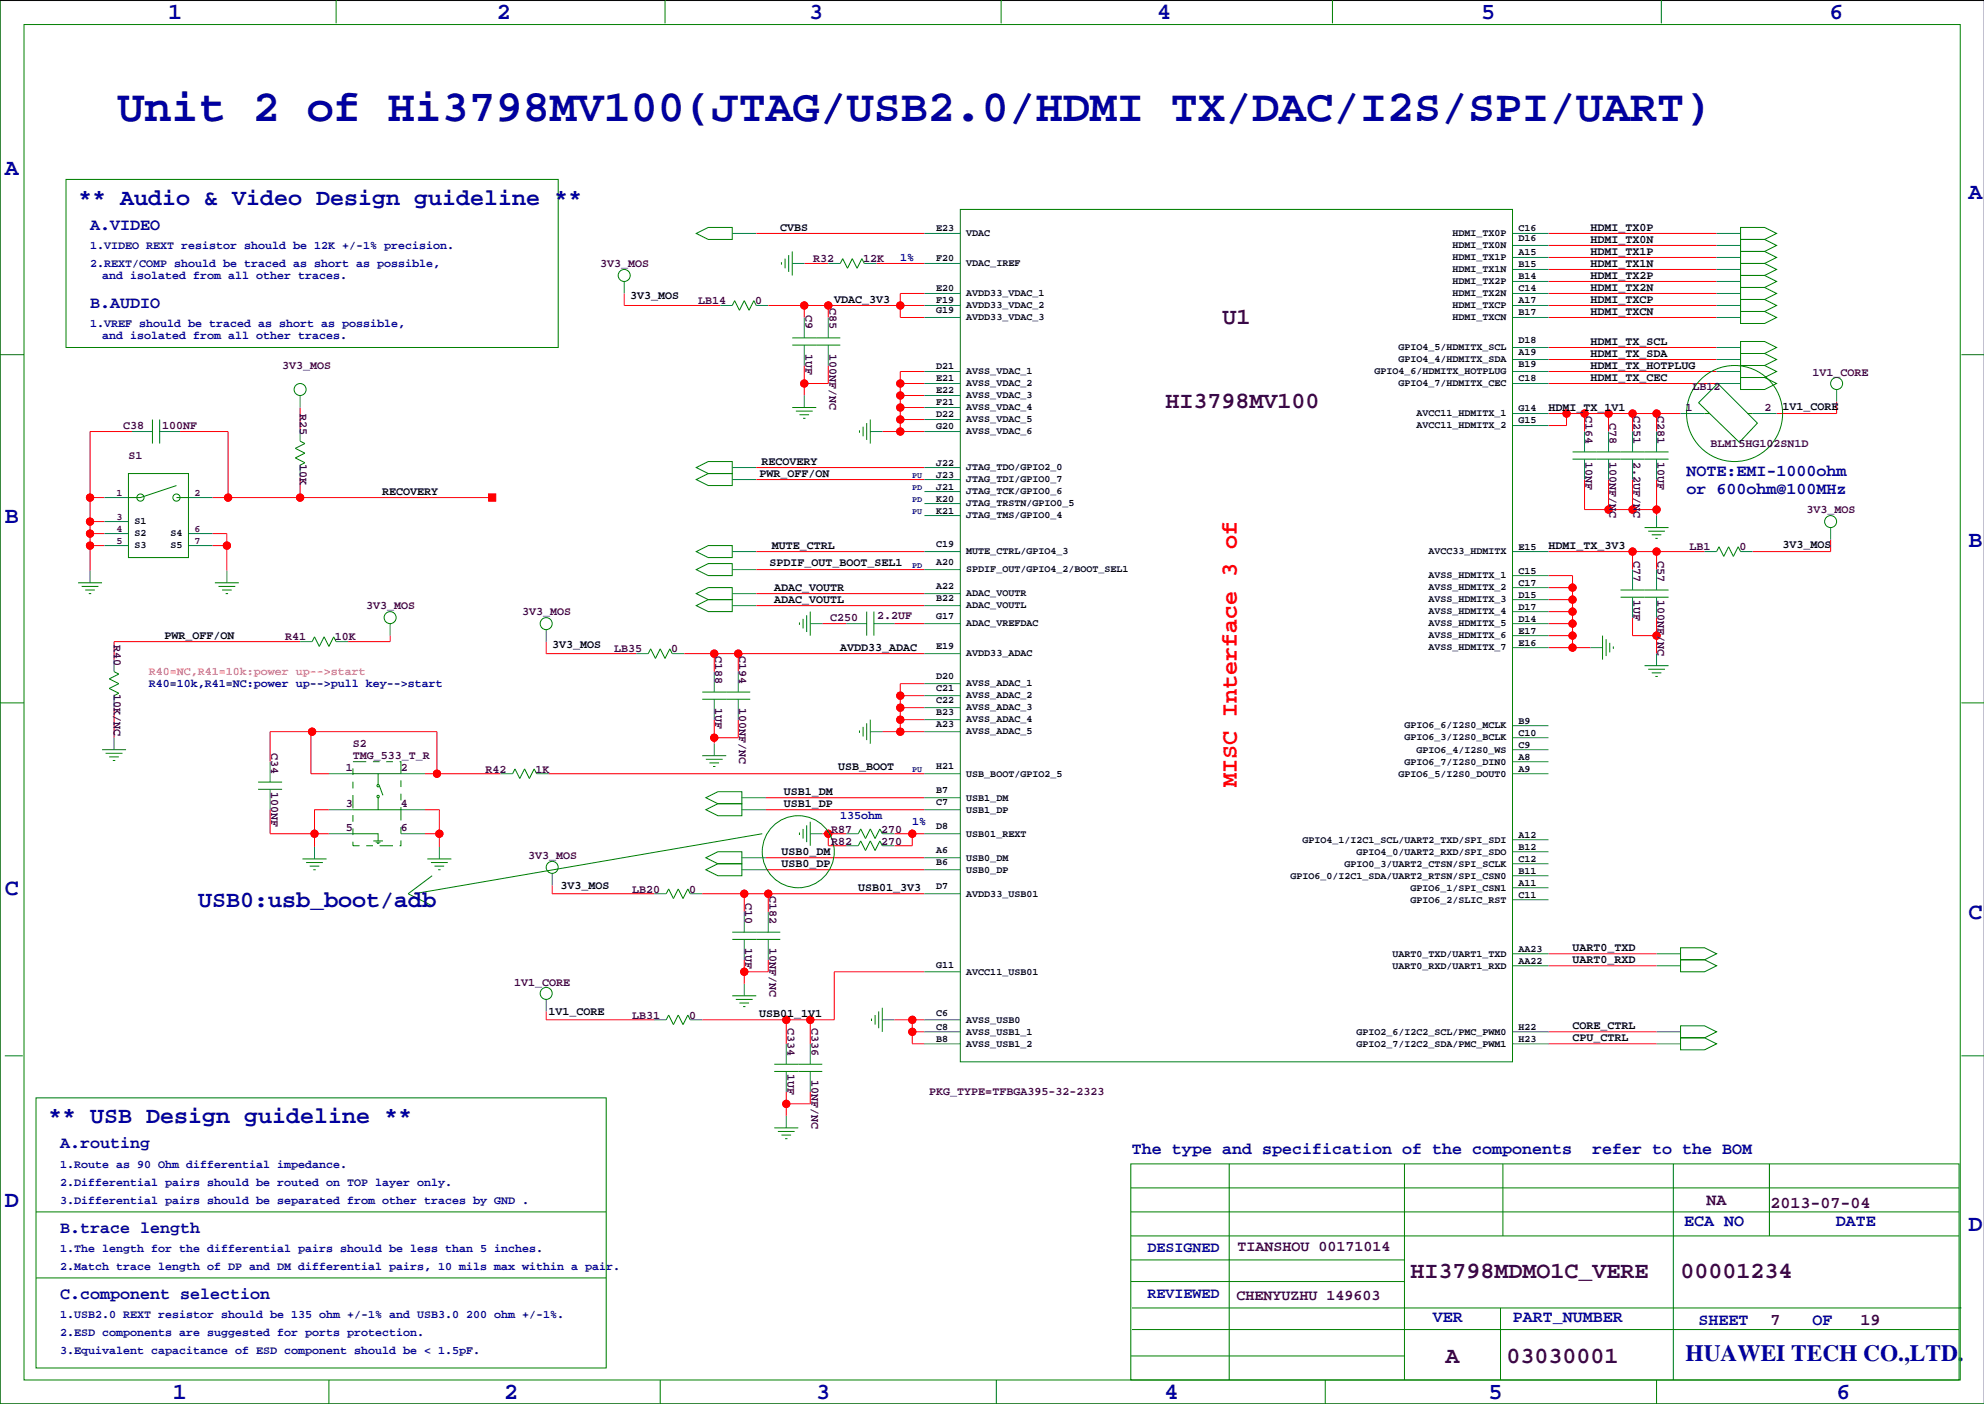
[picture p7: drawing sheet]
<svg xmlns="http://www.w3.org/2000/svg" width="420mm" height="297mm" viewBox="0 0 420 297" stroke-linecap="round" stroke-linejoin="round" font-family="sans-serif">
<path d="M419.9 .1h-419.9v296.9h419.9" fill="none" stroke="#000" stroke-width=".21"/>
<g fill="none" stroke="#f00" stroke-width=".21">
<path d="M160 49.4h35.6M170.2 55.7h5.1M185.4 55.7h10.2M327.7 49.4h35.5M327.7 59.5h35.5M327.7 57h35.5M327.7 54.5h35.5M327.7 51.9h35.5M132.1 62.1v2.5h20.3M162.6 64.6h33M170.2 64.6v2.6M170.2 77.3v6.4"/>
<path d="M175.3 64.6v2.6M175.3 77.3v3.8h-5.1M195.6 78.6h-5.1v12.7M195.6 62.1h-5.1v5.1h5.1M327.7 78.6h35.5M327.7 76.1h35.5M327.7 73.5h35.5M327.7 67.2h35.5M327.7 64.6h35.5M327.7 62.1h35.5M27.9 91.3h-8.9v29.5M38.1 91.3h10.2v14"/>
<path d="M63.5 86.2v4.6M160 98.9h35.6M186.7 91.3h8.9M190.5 81.1h5.1M190.5 83.7h5.1M190.5 86.2h5.1M190.5 88.8h5.1M327.7 81.1h35.5M327.7 87.5h27.9M331.5 87.5v2.5h-3.8M335.3 87.5v3.8M340.4 87.5v3.8"/>
<path d="M345.4 87.5v3.8M350.5 87.5v3.8M388.6 84.9v2.6h-12.7M19 105.3h3.1M19 115.4h3.1M19 110.3h3.1M19 112.9h3.1M45 105.3h59.1M45 115.4h3M45 112.9h3v7.9M63.5 101v4.3M160 116.7h35.6"/>
<path d="M160 101.5h35.6M327.7 116.7h33M335.3 101.5v6.3h15.2M340.4 101.5v6.3M345.4 101.5v6.3M345.4 116.7v3.8M350.5 101.5v7.6M350.5 116.7v3.8M387.3 114.2v2.5h-16.5M63.5 135.7h-39.4v3.9M82.5 134.5v1.2h-8.8M115.6 135.7v2.6h19"/>
<path d="M144.8 138.3h50.8M151.1 138.3v3.8M156.2 138.3v3.8M160 120.5h35.6M160 125.6h35.6M160 128.1h35.6M174 131.9h5.1M189.2 131.9h6.4M327.7 134.5h5M327.7 131.9h5M327.7 121.8h5v15.2M327.7 137h8.8"/>
<path d="M327.7 129.4h5M327.7 124.3h5M327.7 126.9h5M345.4 130.7v3.8h5.1M350.5 130.7v7.6M24.1 149.7v6.4M65.8 154.8v8.9h3.8M151.1 152.3v5M156.2 152.3v3.8h-5.1M186.7 154.8h8.9M190.5 147.2h5.1M190.5 149.7h5.1"/>
<path d="M190.5 152.3h5.1M195.6 144.6h-5.1v10.2M57.1 171.3v5.1h12.5M57.1 161.1v-6.3h35.4v8.9M69.6 171.3h-3.1v7.9M89.9 171.3h3.1v7.9M89.9 176.4h3.1M89.9 163.7h16M116.1 163.7h79.5M162.1 168.8h33.5M162.1 171.3h33.5M174 176.4h5.1"/>
<path d="M175.3 176.4v2.5h3.8M189.2 176.4h6.4M193 176.4v2.5h-3.8M116.8 187.3v1.8h21.6M148.6 189.1h47M157.5 189.1v3.8M162.1 181.5h33.5M162.1 184h33.5M162.6 189.1v3.8M115.6 214v1.8h22.8M157.5 203.1v5M162.6 203.1v2.5h-5.1"/>
<path d="M166.4 215.8v5M171.4 215.8v5M189.2 215.8h6.4M193 215.8v5h2.6M193 218.3h2.6M195.6 205.6h-19.1v10.2h-27.9M327.7 204.3h22.8M327.7 201.8h22.8M327.7 218.3h22.8M166.4 231v5.1M171.4 231v2.5h-5M327.7 220.8h22.8"/>
<circle cx="170.2" cy="64.6" r=".76"/>
<circle cx="175.3" cy="64.6" r=".76"/>
<circle cx="190.5" cy="64.6" r=".76"/>
<circle cx="170.2" cy="81.1" r=".76"/>
<circle cx="190.5" cy="83.7" r=".76"/>
<circle cx="190.5" cy="91.3" r=".76"/>
<circle cx="190.5" cy="86.2" r=".76"/>
<circle cx="190.5" cy="88.8" r=".76"/>
<circle cx="190.5" cy="81.1" r=".76"/>
<circle cx="331.5" cy="87.5" r=".76"/>
<circle cx="335.3" cy="87.5" r=".76"/>
<circle cx="340.4" cy="87.5" r=".76"/>
<circle cx="345.4" cy="87.5" r=".76"/>
<circle cx="350.5" cy="87.5" r=".76"/>
<circle cx="19.1" cy="115.4" r=".76"/>
<circle cx="19.1" cy="110.3" r=".76"/>
<circle cx="19.1" cy="105.3" r=".76"/>
<circle cx="19.1" cy="112.9" r=".76"/>
<circle cx="48" cy="115.4" r=".76"/>
<circle cx="48.3" cy="105.3" r=".76"/>
<circle cx="63.5" cy="105.3" r=".76"/>
<circle cx="340.4" cy="107.8" r=".76"/>
<circle cx="345.4" cy="107.8" r=".76"/>
<circle cx="345.4" cy="116.7" r=".76"/>
<circle cx="350.5" cy="107.8" r=".76"/>
<circle cx="350.5" cy="116.7" r=".76"/>
<circle cx="151.1" cy="138.3" r=".76"/>
<circle cx="156.2" cy="138.3" r=".76"/>
<circle cx="332.7" cy="124.3" r=".76"/>
<circle cx="332.7" cy="137" r=".76"/>
<circle cx="332.7" cy="126.9" r=".76"/>
<circle cx="332.7" cy="131.9" r=".76"/>
<circle cx="332.7" cy="134.5" r=".76"/>
<circle cx="332.7" cy="129.4" r=".76"/>
<circle cx="350.5" cy="134.5" r=".76"/>
<circle cx="66" cy="154.8" r=".76"/>
<circle cx="151.1" cy="156.1" r=".76"/>
<circle cx="190.5" cy="149.7" r=".76"/>
<circle cx="190.5" cy="152.3" r=".76"/>
<circle cx="190.5" cy="147.2" r=".76"/>
<circle cx="190.5" cy="154.8" r=".76"/>
<circle cx="66.5" cy="176.4" r=".76"/>
<circle cx="92.5" cy="163.7" r=".76"/>
<circle cx="93" cy="176.4" r=".76"/>
<circle cx="175.3" cy="176.4" r=".76"/>
<circle cx="193" cy="176.4" r=".76"/>
<circle cx="157.5" cy="189.1" r=".76"/>
<circle cx="162.6" cy="189.1" r=".76"/>
<circle cx="157.5" cy="205.6" r=".76"/>
<circle cx="166.4" cy="215.8" r=".76"/>
<circle cx="171.5" cy="215.8" r=".76"/>
<circle cx="193" cy="218.3" r=".76"/>
<circle cx="193" cy="215.8" r=".76"/>
<circle cx="166.4" cy="233.5" r=".76"/>
</g>
<g fill="#f00" stroke="#f00" stroke-width=".21">
<path d="M103.4 104.5h1.5v1.5h-1.5z" fill-rule="evenodd"/>
<circle cx="350.5" cy="134.5" r=".76"/>
<circle cx="170.2" cy="81.1" r=".76"/>
<circle cx="48.3" cy="105.3" r=".76"/>
<circle cx="63.5" cy="105.3" r=".76"/>
<circle cx="19.1" cy="105.3" r=".76"/>
<circle cx="19.1" cy="110.3" r=".76"/>
<circle cx="19.1" cy="112.9" r=".76"/>
<circle cx="19.1" cy="115.4" r=".76"/>
<circle cx="48" cy="115.4" r=".76"/>
<circle cx="93" cy="176.4" r=".76"/>
<circle cx="66.5" cy="176.4" r=".76"/>
<circle cx="190.5" cy="91.3" r=".76"/>
<circle cx="190.5" cy="88.8" r=".76"/>
<circle cx="190.5" cy="86.2" r=".76"/>
<circle cx="190.5" cy="83.7" r=".76"/>
<circle cx="190.5" cy="81.1" r=".76"/>
<circle cx="190.5" cy="154.8" r=".76"/>
<circle cx="190.5" cy="147.2" r=".76"/>
<circle cx="190.5" cy="149.7" r=".76"/>
<circle cx="190.5" cy="152.3" r=".76"/>
<circle cx="193" cy="176.4" r=".76"/>
<circle cx="157.5" cy="189.1" r=".76"/>
<circle cx="162.6" cy="189.1" r=".76"/>
<circle cx="166.4" cy="215.8" r=".76"/>
<circle cx="171.5" cy="215.8" r=".76"/>
<circle cx="193" cy="215.8" r=".76"/>
<circle cx="193" cy="218.3" r=".76"/>
<circle cx="332.7" cy="137" r=".76"/>
<circle cx="332.7" cy="124.3" r=".76"/>
<circle cx="332.7" cy="126.9" r=".76"/>
<circle cx="332.7" cy="129.4" r=".76"/>
<circle cx="332.7" cy="134.5" r=".76"/>
<circle cx="332.7" cy="131.9" r=".76"/>
<circle cx="350.5" cy="116.7" r=".76"/>
<circle cx="345.4" cy="116.7" r=".76"/>
<circle cx="350.5" cy="87.5" r=".76"/>
<circle cx="335.3" cy="87.5" r=".76"/>
<circle cx="345.4" cy="87.5" r=".76"/>
<circle cx="340.4" cy="87.5" r=".76"/>
<circle cx="331.5" cy="87.5" r=".76"/>
<circle cx="175.3" cy="176.4" r=".76"/>
<circle cx="166.4" cy="233.5" r=".76"/>
<circle cx="151.1" cy="156.1" r=".76"/>
<circle cx="340.4" cy="107.8" r=".76"/>
<circle cx="345.4" cy="107.8" r=".76"/>
<circle cx="350.5" cy="107.8" r=".76"/>
<circle cx="157.5" cy="205.6" r=".76"/>
<circle cx="156.2" cy="138.3" r=".76"/>
<circle cx="151.1" cy="138.3" r=".76"/>
<circle cx="66" cy="154.8" r=".76"/>
<circle cx="92.5" cy="163.7" r=".76"/>
<circle cx="190.5" cy="64.6" r=".76"/>
<circle cx="170.2" cy="64.6" r=".76"/>
<circle cx="175.3" cy="64.6" r=".76"/>
</g>
<g fill="none" stroke="#008080" stroke-width=".21">
<path d="M132.1 59.5v2.6M154.9 49.4h5.1M167.6 55.7h2.6M175.3 55.7h2.5M182.9 55.7h2.5M195.6 55.7h7.6M195.6 49.4h7.6M320 49.4h7.7M320 51.9h7.7M320 59.5h7.7M320 54.5h7.7M320 57h7.7"/>
<path d="M363.2 49.4h5.1M363.2 51.9h5.1M363.2 59.5h5.1M363.2 54.5h5.1M363.2 57h5.1M152.4 64.6h2.5M160 64.6h2.6M170.2 67.2v4.3M170.2 73v4.3M175.3 67.2v4.3M175.3 73v4.3M195.6 78.6h7.6"/>
<path d="M195.6 62.1h7.6M195.6 64.6h7.6M195.6 67.2h7.6M320 76.1h7.7M320 73.5h7.7M320 78.6h7.7M320 62.1h7.7M320 64.6h7.7M320 67.2h7.7M363.2 76.1h5.1M363.2 73.5h5.1M363.2 78.6h5.1"/>
<path d="M363.2 62.1h5.1M363.2 64.6h5.1M363.2 67.2h5.1M27.9 91.3h4.4M33.8 91.3h4.3M63.5 83.7v2.5M63.5 90.8v2.5M63.5 98.4v2.6M154.9 98.9h5.1M170.2 83.7v2.5M184.1 91.3h2.6M195.6 98.9h7.6"/>
<path d="M195.6 91.3h7.6M195.6 81.1h7.6M195.6 83.7h7.6M195.6 86.2h7.6M195.6 88.8h7.6M320 81.1h7.7M320 87.5h7.7M320 90h7.7M335.3 91.3v4.3M335.3 97.1v4.4M340.4 91.3v4.3M340.4 97.1v4.4"/>
<path d="M345.4 91.3v4.3M345.4 97.1v4.4M350.5 91.3v4.3M350.5 97.1v4.4M355.6 87.5h5.1M363.2 81.1h5.1M370.8 87.5h5.1M388.6 82.4v2.5M22.1 105.3h5.1M22.1 110.3h5.1M22.1 112.9h5.1M22.1 115.4h5.1"/>
<path d="M39.9 105.3h5.1M39.9 112.9h5.1M39.9 115.4h5.1M154.9 116.7h5.1M154.9 101.5h5.1M195.6 116.7h7.6M195.6 101.5h7.6M195.6 104h7.6M195.6 106.5h7.6M195.6 109.1h7.6M320 116.7h7.7M350.5 109.1v2.5"/>
<path d="M360.7 116.7h2.5M368.3 116.7h2.5M387.3 111.6v2.6M19 120.8v2.5M24.1 139.6v2.5M48 120.8v2.5M63.5 135.7h2.5M71.1 135.7h2.6M82.5 131.9v2.6M115.6 133.2v2.5M134.6 138.3h2.6M142.2 138.3h2.6"/>
<path d="M154.9 125.6h5.1M154.9 128.1h5.1M154.9 120.5h5.1M171.4 131.9h2.6M179.1 131.9h4.3M184.9 131.9h4.3M195.6 131.9h7.6M195.6 125.6h7.6M195.6 128.1h7.6M195.6 120.5h7.6M195.6 138.3h7.6M320 137h7.7"/>
<path d="M320 131.9h7.7M320 121.8h7.7M320 129.4h7.7M320 124.3h7.7M320 126.9h7.7M320 134.5h7.7M336.5 137h2.6M345.4 120.5v4.3M345.4 126.4v4.3M350.5 120.5v4.3M350.5 126.4v4.3M350.5 138.3v2.5"/>
<path d="M24.1 147.2v2.5M24.1 156.1v2.5M151.1 142.1v4.3M151.1 147.9v4.4M151.1 157.3v2.6M156.2 142.1v4.3M156.2 147.9v4.4M184.1 154.8h2.6M195.6 154.8h7.6M195.6 144.6h7.6M195.6 149.7h7.6M195.6 152.3h7.6"/>
<path d="M195.6 147.2h7.6M320 153.5h7.7M320 156.1h7.7M320 158.6h7.7M57.1 161.1v4.4M57.1 167v4.3M66.5 179.2v2.5M69.6 171.3h5.1M69.6 176.4h5.1M69.6 163.7h5.1M84.8 171.3h5.1M84.8 176.4h5.1"/>
<path d="M84.8 163.7h5.1M93 179.2v2.5M105.9 163.7h2.6M113.5 163.7h2.6M157 168.8h5.1M157 171.3h5.1M171.4 176.4h2.6M179.1 176.4h2.5M179.1 178.9h2.5M186.7 176.4h2.5M186.7 178.9h2.5M195.6 168.8h7.6"/>
<path d="M195.6 171.3h7.6M195.6 176.4h7.6M195.6 163.7h7.6M320 163.7h7.7M320 161.1h7.7M320 177.7h7.7M116.8 184.8v2.5M138.4 189.1h2.6M146 189.1h2.6M157 181.5h5.1M157 184h5.1M157.5 192.9v4.3"/>
<path d="M157.5 198.7v4.4M162.6 192.9v4.3M162.6 198.7v4.4M195.6 181.5h7.6M195.6 184h7.6M195.6 189.1h7.6M320 180.2h7.7M320 182.7h7.7M320 185.3h7.7M320 187.8h7.7M320 190.4h7.7M115.6 211.4v2.6"/>
<path d="M138.4 215.8h2.6M146 215.8h2.6M157.5 208.1v2.6M186.7 215.8h2.5M195.6 215.8h7.6M195.6 218.3h7.6M195.6 205.6h7.6M320 204.3h7.7M320 201.8h7.7M320 218.3h7.7M350.5 204.3h5.1M350.5 201.8h5.1"/>
<path d="M350.5 218.3h5.1M166.4 220.8v4.4M166.4 226.7v4.3M166.4 236.1v2.5M171.4 220.8v4.4M171.4 226.7v4.3M195.6 220.8h7.6M320 220.8h7.7M350.5 220.8h5.1"/>
</g>
<g fill="none" stroke="#008000" stroke-width=".21">
<path d="M0 -.1v297.1h419.9M71.1 0v4.9M140.7 0v4.9M211.8 0v4.9M281.9 0v4.9M351.5 0v4.9M5.1 5.2h409.7v286.8h-409.7zM14 38h104.1v35.5h-104.1zM147.3 49.4l2.6-1.3h5v2.6h-5zM165.4 55.5v.5M166.1 54.7v2.1M166.9 54v3.5"/>
<path d="M167.6 53.2v5.1M177.8 55.7l.5-1 1 2.1 1-2.1 1.1 2.1 1-2.1 .5 1M203.2 44.3h116.8v180.3h-116.8zM368.3 48.1h5.1l2.5 1.3-2.5 1.3h-5.1zM368.3 50.7h5.1l2.5 1.2-2.5 1.3h-5.1zM368.3 58.3h5.1l2.5 1.2-2.5 1.3h-5.1zM368.3 53.2h5.1l2.5 1.3-2.5 1.2h-5.1zM368.3 55.7h5.1l2.5 1.3-2.5 1.3h-5.1zM0 75h5.1M154.9 64.6l.5-1 1.1 2 1-2 1 2 1-2 .5 1M167.6 71.5h10.2M167.6 73h10.2"/>
<path d="M368.3 74.8h5.1l2.5 1.3-2.5 1.2h-5.1zM368.3 72.2h5.1l2.5 1.3-2.5 1.3h-5.1zM368.3 77.3h5.1l2.5 1.3-2.5 1.3h-5.1zM368.3 79.9h5.1l2.5 1.2-2.5 1.3h-5.1zM368.3 60.8h5.1l2.5 1.3-2.5 1.3h-5.1zM368.3 63.4h5.1l2.5 1.2-2.5 1.3h-5.1zM368.3 65.9h5.1l2.5 1.3-2.5 1.2h-5.1zM415 75h4.9M32.3 88.8v5M33.8 88.8v5M63.5 93.3l1 .5-2 1.1 2 1-2 1 2 1-1 .5M147.3 98.9l2.6-1.3h5v2.6h-5z"/>
<path d="M167.6 86.2h5.1M168.4 87h3.6M169.2 87.7h2M169.9 88.5h.5M181.9 91v.6M182.6 90.3v2M183.4 89.5v3.6M184.1 88.8v5M332.7 95.6h20.4M332.7 97.1h20.4M360.7 87.5h1M363.5 81.1l8.4 8.4-3.9 4.1-8.6-8.4z"/>
<path d="M369.8 87.5h1M27.2 100.2h12.7v17.8h-12.7zM37.3 102.7l-7.6 2.6h-2.5M37.3 105.3h2.6M147.3 116.7l2.6-1.3h5v2.6h-5zM147.3 101.5l2.6-1.3h5v2.5h-5zM348 111.6h5.1M348.7 112.4h3.6M349.5 113.1h2M350.3 113.9h.5M363.2 116.7l.5-1 1 2 1.1-2 1 2 1-2 .5 1M16.5 123.3h5.1"/>
<path d="M17.3 124.1h3.5M18 124.8h2.1M18.8 125.6h.5M45.5 123.3h5M46.2 124.1h3.6M47 124.8h2M47.8 125.6h.5M66 135.7l.5-1 1.1 2.1 1-2.1 1 2.1 1-2.1 .5 1M137.2 138.3l.5-1 1 2 1-2 1 2 1-2 .5 1M147.3 125.6l2.6-1.3h5v2.6h-5zM147.3 128.1l2.6-1.2h5v2.5h-5zM147.3 120.5l2.6-1.3h5v2.6h-5z"/>
<path d="M169.2 131.7v.5M169.9 130.9v2.1M170.7 130.2v3.5M171.4 129.4v5.1M183.4 129.4v5.1M184.9 129.4v5.1M339.1 134.5v5.1M339.9 135.2v3.6M340.6 136v2M341.4 136.8v.5M342.9 124.8h10.2M342.9 126.4h10.2"/>
<path d="M0 148.7h5.1M21.6 158.6h5.1M22.4 159.4h3.5M24.1 142.1l1 .5-2 1 2 1-2 1.1 2 1-1 .5M148.6 146.4h10.1M148.6 147.9h10.1M148.6 159.9h5.1M181.9 154.5v.6M182.6 153.8v2M183.4 153v3.6M184.1 152.3v5M348 140.8h5.1"/>
<path d="M348.7 141.6h3.6M349.5 142.4h2M350.3 143.1h.5M415 148.7h4.9M23.1 160.1h2M23.9 160.9h.5M54.6 165.5h5.1M54.6 167h5.1M74.7 176.4h5.3v1.5M74.7 171.3h10.1M74.7 163.7h10.1M79 177.9h2"/>
<path d="M79.5 178.2h1M79.8 178.4h.5M80 163.7v2.3M80 168.8v2.5M80.3 166.2l.7 2.1M108.5 163.7l.5-1 1 2 1-2 1 2 1-2 .5 1M149.4 168.8l2.5-1.3h5.1v2.5h-5.1zM149.4 171.3l2.5-1.3h5.1v2.6h-5.1zM149.4 160.6h3.5M150.1 161.4h2M150.9 162.2h.5M161.3 176.4l-73.7 12.7"/>
<path d="M169.2 176.1v.5M169.9 175.4v2M170.7 174.6v3.6M171.4 173.8v5.1M181.6 176.4l.5-1 1 2 1-2 1.1 2 1-2 .5 1M181.6 178.9l.5-1 1 2 1-2 1.1 2 1-2 .5 1M64 181.7h5.1M64.8 182.5h3.5M65.5 183.2h2.1M66.3 184h.5M90.4 181.7h5.1M91.2 182.5h3.5"/>
<path d="M91.4 185.3l-5 3.8 5 2.5M91.9 183.2h2.1M92.7 184h.5M141 189.1l.5-1 1 2 1-2 1 2 1-2 .5 1M149.4 181.5l2.5-1.3h5.1v2.5h-5.1zM149.4 184l2.5-1.3h5.1v2.6h-5.1zM154.9 197.2h10.2M154.9 198.7h10.2M141 215.8l.5-1.1 1 2.1 1-2.1 1 2.1 1-2.1 .5 1.1M154.9 210.7h5.1M155.7 211.4h3.6M156.5 212.2h2"/>
<path d="M157.2 213h.5M184.4 215.5v.5M185.2 214.7v2.1M185.9 214v3.5M186.7 213.2v5.1M355.6 203.1h5.1l2.5 1.2-2.5 1.3h-5.1zM355.6 200.5h5.1l2.5 1.3-2.5 1.3h-5.1zM355.6 217h5.1l2.5 1.3-2.5 1.3h-5.1zM355.6 219.6h5.1l2.5 1.2-2.5 1.3h-5.1zM1 223.4h3.8M7.6 232.3h120.7v57.1h-120.7zM163.8 238.6h5.1"/>
<path d="M163.8 225.2h10.2M163.8 226.7h10.2M164.6 239.4h3.5M415 223.4h4.9M7.6 256.4h120.7M165.4 240.1h2M166.1 240.9h.5M239.3 246.2h175.2v45.8h-175.2zM239.3 251.3h175.2M239.3 256.4h175.2M260.1 246.2v45.8M297.2 246.2v45.8"/>
<path d="M318 246.2v15.3M354.1 246.2v45.8M374.4 246.2v15.3M7.6 270.4h120.7M239.3 266.6h57.9M239.3 261.5h175.2M239.3 271.1h57.9M239.5 276.7h175.5M317.5 276.7v15.3M69.6 292v5M139.7 292v5M210.8 292v5"/>
<path d="M239.3 286.9h57.9M239.5 281.3h175M280.4 292v5M350.5 292v5M383.5 287.4h.1"/>
<circle cx="132.1" cy="58.3" r="1.27"/>
<circle cx="63.5" cy="82.4" r="1.27"/>
<circle cx="367" cy="87.5" r="10.2"/>
<circle cx="388.6" cy="81.1" r="1.27"/>
<circle cx="29.7" cy="105.3" r=".76"/>
<circle cx="37.3" cy="105.3" r=".76"/>
<circle cx="387.3" cy="110.3" r="1.27"/>
<circle cx="82.5" cy="130.7" r="1.27"/>
<circle cx="115.6" cy="131.9" r="1.27"/>
<circle cx="80" cy="168.5" r=".25"/>
<circle cx="80" cy="166.2" r=".25"/>
<circle cx="116.8" cy="183.5" r="1.27"/>
<circle cx="168.9" cy="180.2" r="7.6"/>
<circle cx="115.6" cy="210.2" r="1.27"/>
</g>
<path d="M74.7 161.1h10.1v17.8h-10.1z" fill="none" stroke="#008000" stroke-width=".21" stroke-dasharray="1.4 1.4 1.4 1.4 2.8 1.4" stroke-linecap="butt"/>
<text font-size="9.5" fill="#0000a0" x="24.9" y="25.6">Unit 2 of Hi3798MV100(JTAG/USB2.0/HDMI TX/DAC/I2S/SPI/UART)</text>
<g font-size="4.9" fill="#0000a0">
<text x="35.6" y="3.9">1</text>
<text x="105.2" y="3.9">2</text>
<text x="171.2" y="3.9">3</text>
<text x="244.9" y="3.9">4</text>
<text x="313.4" y="3.9">5</text>
<text x="387.1" y="3.9">6</text>
<text x="1" y="36.9">A</text>
<text x="16.5" y="43.3">** Audio &amp; Video Design guideline **</text>
<text x="416.6" y="42">A</text>
<text x="1" y="110.6">B</text>
<text x="416.6" y="115.7">B</text>
<text x="1" y="189.3">C</text>
<text x="41.9" y="191.9">USB0:usb_boot/adb</text>
<text x="416.6" y="194.4">C</text>
<text x="10.2" y="237.6">** USB Design guideline **</text>
<text x="1" y="255.4">D</text>
<text x="416.6" y="260.5">D</text>
<text x="356.6" y="288">HUAWEI TECH CO.,LTD.</text>
<text x="36.6" y="296">1</text>
<text x="106.7" y="296">2</text>
<text x="172.7" y="296">3</text>
<text x="246.4" y="296">4</text>
<text x="315" y="296">5</text>
<text x="388.6" y="296">6</text>
</g>
<g font-size="4.9" fill="#400040">
<text x="258.7" y="68.6">U1</text>
<text x="246.6" y="86.3">HI3798MV100</text>
<text x="298.5" y="270.5">HI3798MDMO1C_VERE</text>
<text x="355.6" y="270.5">00001234</text>
<text x="305.9" y="288.3">A</text>
<text x="318.8" y="288.3">03030001</text>
</g>
<text font-size="4.9" fill="#f00" x="261.7" y="166.4" transform="rotate(-90 261.7 166.4)">MISC Interface 3 of</text>
<g font-size="3.5" fill="#0000a0">
<text x="19" y="48.7">A.VIDEO</text>
<text x="19" y="65.2">B.AUDIO</text>
<text x="356.9" y="100.7">NOTE:EMI-1000ohm</text>
<text x="356.9" y="104.5">or 600ohm@100MHz</text>
<text x="12.7" y="243">A.routing</text>
<text x="239.5" y="244.2">The type and specification of the components</text>
<text x="336.9" y="244.2">refer to the BOM</text>
<text x="12.7" y="260.8">B.trace length</text>
<text x="356.4" y="259.4">ECA NO</text>
<text x="388.5" y="259.4">DATE</text>
<text x="12.7" y="274.7">C.component selection</text>
<text x="303.1" y="279.7">VER</text>
<text x="320.1" y="279.7">PART_NUMBER</text>
<text x="359.4" y="280.3">SHEET</text>
<text x="383.5" y="280.3">OF</text>
</g>
<g font-size="3.5" fill="#400040">
<text x="361.1" y="254.9">NA</text>
<text x="374.6" y="255.7">2013-07-04</text>
<text x="374.6" y="280.3">7</text>
<text x="393.7" y="280.3">19</text>
</g>
<g font-size="3.2" fill="#0000a0">
<text x="242.8" y="264.9">DESIGNED</text>
<text x="242.8" y="274.5">REVIEWED</text>
</g>
<g font-size="3.2" fill="#400040">
<text x="261.9" y="264.7">TIANSHOU 00171014</text>
<text x="261.6" y="275.1">CHENYUZHU 149603</text>
</g>
<g font-size="2.5" fill="#0000a0">
<text x="19" y="52.7">1.VIDEO REXT resistor should be 12K +/-1% precision.</text>
<text x="19" y="56.5">2.REXT/COMP should be traced as short as possible,</text>
<text x="21.6" y="59">and isolated from all other traces.</text>
<text x="190.5" y="55.2">1%</text>
<text x="19" y="69.2">1.VREF should be traced as short as possible,</text>
<text x="21.6" y="71.7">and isolated from all other traces.</text>
<text x="31.5" y="145.4">R40=10k,R41=NC:power up--&gt;pull key--&gt;start</text>
<text x="177.8" y="173.3">135ohm</text>
<text x="193" y="174.6">1%</text>
<text x="12.7" y="247">1.Route as 90 Ohm differential impedance.</text>
<text x="12.7" y="250.8">2.Differential pairs should be routed on TOP layer only.</text>
<text x="12.7" y="254.6">3.Differential pairs should be separated from other traces by GND .</text>
<text x="12.7" y="264.8">1.The length for the differential pairs should be less than 5 inches.</text>
<text x="12.7" y="268.6">2.Match trace length of DP and DM differential pairs, 10 mils max within a pair.</text>
<text x="12.7" y="278.8">1.USB2.0 REXT resistor should be 135 ohm +/-1% and USB3.0 200 ohm +/-1%.</text>
<text x="12.7" y="286.4">3.Equivalent capacitance of ESD component should be &lt; 1.5pF.</text>
<text x="12.7" y="282.6">2.ESD components are suggested for ports protection.</text>
</g>
<g font-size="2.5">
<text x="165.1" y="48.9">CVBS</text>
<text x="336.6" y="48.9">HDMI_TX0P</text>
<text x="336.6" y="51.4">HDMI_TX0N</text>
<text x="336.6" y="54">HDMI_TX1P</text>
<text x="336.6" y="56.5">HDMI_TX1N</text>
<text x="336.6" y="59">HDMI_TX2P</text>
<text x="133.3" y="63.4">3V3_MOS</text>
<text x="176.5" y="64.1">VDAC_3V3</text>
<text x="336.6" y="61.6">HDMI_TX2N</text>
<text x="336.6" y="64.1">HDMI_TXCP</text>
<text x="336.6" y="66.7">HDMI_TXCN</text>
<text x="336.6" y="73">HDMI_TX_SCL</text>
<text x="336.6" y="75.6">HDMI_TX_SDA</text>
<text x="336.6" y="78.1">HDMI_TX_HOTPLUG</text>
<text x="336.6" y="80.6">HDMI_TX_CEC</text>
<text x="327.7" y="87">HDMI_TX_1V1</text>
<text x="377.2" y="86.7">1V1_CORE</text>
<text x="160.7" y="101">PWR_OFF/ON</text>
<text x="161.1" y="98.4">RECOVERY</text>
<text x="80.9" y="104.8">RECOVERY</text>
<text x="162.8" y="119.7">SPDIF_OUT_BOOT_SEL1</text>
<text x="163.3" y="116.2">MUTE_CTRL</text>
<text x="327.7" y="116.2">HDMI_TX_3V3</text>
<text x="377.2" y="115.9">3V3_MOS</text>
<text x="163.8" y="125.1">ADAC_VOUTR</text>
<text x="163.8" y="127.6">ADAC_VOUTL</text>
<text x="34.8" y="135.2">PWR_OFF/ON</text>
<text x="116.8" y="137">3V3_MOS</text>
<text x="177.8" y="137.8">AVDD33_ADAC</text>
<text x="177.4" y="162.9">USB_BOOT</text>
<text x="165.9" y="170.8">USB1_DP</text>
<text x="165.9" y="168.3">USB1_DM</text>
<text x="165.4" y="183.5">USB0_DP</text>
<text x="165.4" y="181">USB0_DM</text>
<text x="118.6" y="188.1">3V3_MOS</text>
<text x="181.6" y="188.6">USB01_3V3</text>
<text x="332.7" y="201.3">UART0_TXD</text>
<text x="332.7" y="203.8">UART0_RXD</text>
<text x="116.1" y="214.7">1V1_CORE</text>
<text x="160.7" y="215.3">USB01_1V1</text>
<text x="332.7" y="220.3">CPU_CTRL</text>
<text x="332.7" y="217.8">CORE_CTRL</text>
</g>
<g font-size="2.5" fill="#400040">
<text x="127" y="56.5">3V3_MOS</text>
<text x="172.1" y="55.5">R32</text>
<text x="182.6" y="55.5">12K</text>
<text x="147.7" y="64.4">LB14</text>
<text x="159.8" y="64.4">0</text>
<text x="175.5" y="65.3" transform="rotate(90 175.5 65.3)">C85</text>
<text x="170.4" y="66.7" transform="rotate(90 170.4 66.7)">C9</text>
<text x="170.4" y="74.8" transform="rotate(90 170.4 74.8)">1UF</text>
<text x="175.5" y="74.8" transform="rotate(90 175.5 74.8)">100NF/NC</text>
<text x="59.7" y="78.1">3V3_MOS</text>
<text x="358.1" y="82.4">LB12</text>
<text x="383.5" y="79.6">1V1_CORE</text>
<text x="63.5" y="87.6" transform="rotate(90 63.5 87.6)">R25</text>
<text x="335.5" y="87.9" transform="rotate(90 335.5 87.9)">C164</text>
<text x="340.6" y="89.4" transform="rotate(90 340.6 89.4)">C78</text>
<text x="345.7" y="87.9" transform="rotate(90 345.7 87.9)">C251</text>
<text x="350.7" y="87.9" transform="rotate(90 350.7 87.9)">C281</text>
<text x="356.7" y="87">1</text>
<text x="373.4" y="87">2</text>
<text x="26" y="90.8">C38</text>
<text x="34.3" y="90.8">100NF</text>
<text x="361.9" y="94.6">BLM15HG102SN1D</text>
<text x="27.2" y="97.1">S1</text>
<text x="63.5" y="98.2" transform="rotate(90 63.5 98.2)">10K</text>
<text x="335.5" y="97.6" transform="rotate(90 335.5 97.6)">10NF</text>
<text x="340.6" y="97.6" transform="rotate(90 340.6 97.6)">100NF/NC</text>
<text x="345.7" y="97.6" transform="rotate(90 345.7 97.6)">2.2UF/NC</text>
<text x="350.7" y="97.6" transform="rotate(90 350.7 97.6)">10UF</text>
<text x="382.3" y="108.6">3V3_MOS</text>
<text x="345.7" y="118.6" transform="rotate(90 345.7 118.6)">C77</text>
<text x="350.7" y="118.6" transform="rotate(90 350.7 118.6)">C57</text>
<text x="357.5" y="116.4">LB1</text>
<text x="368" y="116.4">0</text>
<text x="77.5" y="128.9">3V3_MOS</text>
<text x="110.5" y="130.2">3V3_MOS</text>
<text x="175.7" y="131.4">C250</text>
<text x="185.6" y="131">2.2UF</text>
<text x="345.7" y="126.9" transform="rotate(90 345.7 126.9)">1UF</text>
<text x="350.7" y="126.9" transform="rotate(90 350.7 126.9)">100NF/NC</text>
<text x="24.1" y="136.4" transform="rotate(90 24.1 136.4)">R40</text>
<text x="60.3" y="135.5">R41</text>
<text x="70.9" y="135.5">10K</text>
<text x="130" y="138">LB35</text>
<text x="142" y="138">0</text>
<text x="151.4" y="138.7" transform="rotate(90 151.4 138.7)">C188</text>
<text x="156.4" y="138.7" transform="rotate(90 156.4 138.7)">C194</text>
<text x="24.1" y="146.9" transform="rotate(90 24.1 146.9)">10K/NC</text>
<text x="151.4" y="149.7" transform="rotate(90 151.4 149.7)">1UF</text>
<text x="156.4" y="149.7" transform="rotate(90 156.4 149.7)">100NF/NC</text>
<text x="57.4" y="159.2" transform="rotate(90 57.4 159.2)">C34</text>
<text x="74.7" y="158.1">S2</text>
<text x="74.7" y="160.6">TMG_533_T_R</text>
<text x="57.4" y="167.5" transform="rotate(90 57.4 167.5)">100NF</text>
<text x="73.2" y="163.2">1</text>
<text x="84.8" y="163.2">2</text>
<text x="102.7" y="163.4">R42</text>
<text x="113.3" y="163.4">1K</text>
<text x="73.2" y="170.8">3</text>
<text x="84.8" y="170.8">4</text>
<text x="73.2" y="175.9">5</text>
<text x="84.8" y="175.9">6</text>
<text x="175.9" y="178.7">R82</text>
<text x="175.9" y="176.1">R87</text>
<text x="186.4" y="178.7">270</text>
<text x="186.4" y="176.1">270</text>
<text x="111.8" y="181.7">3V3_MOS</text>
<text x="133.8" y="188.8">LB20</text>
<text x="145.8" y="188.8">0</text>
<text x="157.7" y="191" transform="rotate(90 157.7 191)">C10</text>
<text x="162.8" y="189.5" transform="rotate(90 162.8 189.5)">C182</text>
<text x="157.7" y="200.5" transform="rotate(90 157.7 200.5)">1UF</text>
<text x="162.8" y="200.5" transform="rotate(90 162.8 200.5)">10NF/NC</text>
<text x="108.8" y="208.6">1V1_CORE</text>
<text x="133.8" y="215.5">LB31</text>
<text x="145.8" y="215.5">0</text>
<text x="166.6" y="217.5" transform="rotate(90 166.6 217.5)">C334</text>
<text x="171.7" y="217.5" transform="rotate(90 171.7 217.5)">C336</text>
<text x="166.6" y="227.2" transform="rotate(90 166.6 227.2)">1UF</text>
<text x="171.7" y="228.5" transform="rotate(90 171.7 228.5)">10NF/NC</text>
<text x="196.6" y="231.8">PKG_TYPE=TFBGA395-32-2323</text>
</g>
<text font-size="2.5" fill="#f0f" x="31.5" y="142.9">R40=NC,R41=10k:power up--&gt;start</text>
<g font-size="2.1">
<text x="198.1" y="49">E23</text>
<text x="204.5" y="50">VDAC</text>
<text x="307.3" y="52.5">HDMI_TX0N</text>
<text x="307.3" y="50">HDMI_TX0P</text>
<text x="321.3" y="51">D16</text>
<text x="321.3" y="49">C16</text>
<text x="198.1" y="55.3">F20</text>
<text x="204.5" y="56.3">VDAC_IREF</text>
<text x="307.3" y="57.6">HDMI_TX1N</text>
<text x="307.3" y="55.1">HDMI_TX1P</text>
<text x="321.3" y="56.6">B15</text>
<text x="321.3" y="54">A15</text>
<text x="321.3" y="59.1">B14</text>
<text x="198.1" y="61.7">E20</text>
<text x="198.1" y="64.2">F19</text>
<text x="204.5" y="62.7">AVDD33_VDAC_1</text>
<text x="204.5" y="65.2">AVDD33_VDAC_2</text>
<text x="307.3" y="65.2">HDMI_TXCP</text>
<text x="307.3" y="62.7">HDMI_TX2N</text>
<text x="307.3" y="60.1">HDMI_TX2P</text>
<text x="321.3" y="64.2">A17</text>
<text x="321.3" y="61.7">C14</text>
<text x="198.1" y="66.3">G19</text>
<text x="204.5" y="67.8">AVDD33_VDAC_3</text>
<text x="307.3" y="67.8">HDMI_TXCN</text>
<text x="321.3" y="66.7">B17</text>
<text x="295.9" y="74.1">GPIO4_5/HDMITX_SCL</text>
<text x="295.9" y="76.7">GPIO4_4/HDMITX_SDA</text>
<text x="321.3" y="72.6">D18</text>
<text x="321.3" y="77.7">B19</text>
<text x="321.3" y="75.2">A19</text>
<text x="198.1" y="83.2">E22</text>
<text x="198.1" y="78.2">D21</text>
<text x="198.1" y="80.7">E21</text>
<text x="204.5" y="79.2">AVSS_VDAC_1</text>
<text x="204.5" y="81.7">AVSS_VDAC_2</text>
<text x="290.8" y="79.2">GPIO4_6/HDMITX_HOTPLUG</text>
<text x="295.9" y="81.7">GPIO4_7/HDMITX_CEC</text>
<text x="321.3" y="80.7">C18</text>
<text x="198.1" y="85.8">F21</text>
<text x="198.1" y="88.3">D22</text>
<text x="204.5" y="84.3">AVSS_VDAC_3</text>
<text x="204.5" y="86.8">AVSS_VDAC_4</text>
<text x="204.5" y="89.4">AVSS_VDAC_5</text>
<text x="299.7" y="88.1">AVCC11_HDMITX_1</text>
<text x="321.3" y="87.1">G14</text>
<text x="321.3" y="89.6">G15</text>
<text x="198.1" y="90.9">G20</text>
<text x="204.5" y="91.9">AVSS_VDAC_6</text>
<text x="299.7" y="90.6">AVCC11_HDMITX_2</text>
<text x="198.1" y="101">J23</text>
<text x="198.1" y="98.5">J22</text>
<text x="204.5" y="99.5">JTAG_TDO/GPIO2_0</text>
<text x="198.1" y="103.6">J21</text>
<text x="198.1" y="106.1">K20</text>
<text x="204.5" y="102.1">JTAG_TDI/GPIO0_7</text>
<text x="204.5" y="104.6">JTAG_TCK/GPIO0_6</text>
<text x="204.5" y="107.1">JTAG_TRSTN/GPIO0_5</text>
<text x="28.4" y="110.9">S1</text>
<text x="28.4" y="113.5">S2</text>
<text x="36.1" y="113.5">S4</text>
<text x="198.1" y="108.6">K21</text>
<text x="204.5" y="109.7">JTAG_TMS/GPIO0_4</text>
<text x="28.4" y="116">S3</text>
<text x="36.1" y="116">S5</text>
<text x="198.1" y="115.8">C19</text>
<text x="198.1" y="119.6">A20</text>
<text x="204.5" y="117.3">MUTE_CTRL/GPIO4_3</text>
<text x="302.3" y="117.3">AVCC33_HDMITX</text>
<text x="321.3" y="116.3">E15</text>
<text x="198.1" y="124.7">A22</text>
<text x="204.5" y="121.1">SPDIF_OUT/GPIO4_2/BOOT_SEL1</text>
<text x="302.3" y="122.4">AVSS_HDMITX_1</text>
<text x="302.3" y="124.9">AVSS_HDMITX_2</text>
<text x="321.3" y="121.3">C15</text>
<text x="321.3" y="123.9">C17</text>
<text x="198.1" y="127.2">B22</text>
<text x="198.1" y="131">G17</text>
<text x="204.5" y="128.7">ADAC_VOUTL</text>
<text x="204.5" y="126.2">ADAC_VOUTR</text>
<text x="302.3" y="130">AVSS_HDMITX_4</text>
<text x="302.3" y="127.5">AVSS_HDMITX_3</text>
<text x="321.3" y="129">D17</text>
<text x="321.3" y="131.5">D14</text>
<text x="321.3" y="126.4">D15</text>
<text x="198.1" y="137.4">E19</text>
<text x="204.5" y="132.5">ADAC_VREFDAC</text>
<text x="302.3" y="132.5">AVSS_HDMITX_5</text>
<text x="302.3" y="137.6">AVSS_HDMITX_7</text>
<text x="302.3" y="135.1">AVSS_HDMITX_6</text>
<text x="321.3" y="136.6">E16</text>
<text x="321.3" y="134">E17</text>
<text x="198.1" y="143.7">D20</text>
<text x="204.5" y="138.9">AVDD33_ADAC</text>
<text x="198.1" y="148.8">C22</text>
<text x="198.1" y="146.3">C21</text>
<text x="204.5" y="145.2">AVSS_ADAC_1</text>
<text x="204.5" y="147.8">AVSS_ADAC_2</text>
<text x="198.1" y="153.9">A23</text>
<text x="198.1" y="151.4">B23</text>
<text x="204.5" y="155.4">AVSS_ADAC_5</text>
<text x="204.5" y="150.3">AVSS_ADAC_3</text>
<text x="204.5" y="152.9">AVSS_ADAC_4</text>
<text x="297.2" y="154.1">GPIO6_6/I2S0_MCLK</text>
<text x="321.3" y="153.1">B9</text>
<text x="321.3" y="155.6">C10</text>
<text x="297.2" y="156.7">GPIO6_3/I2S0_BCLK</text>
<text x="297.2" y="161.7">GPIO6_7/I2S0_DIN0</text>
<text x="299.7" y="159.2">GPIO6_4/I2S0_WS</text>
<text x="321.3" y="158.2">C9</text>
<text x="321.3" y="160.7">A8</text>
<text x="198.1" y="162.8">H21</text>
<text x="198.1" y="167.9">B7</text>
<text x="204.5" y="164.3">USB_BOOT/GPIO2_5</text>
<text x="295.9" y="164.3">GPIO6_5/I2S0_DOUT0</text>
<text x="321.3" y="163.3">A9</text>
<text x="198.1" y="170.4">C7</text>
<text x="204.5" y="169.4">USB1_DM</text>
<text x="204.5" y="171.9">USB1_DP</text>
<text x="198.1" y="175.5">D8</text>
<text x="204.5" y="177">USB01_REXT</text>
<text x="275.6" y="178.3">GPIO4_1/I2C1_SCL/UART2_TXD/SPI_SDI</text>
<text x="321.3" y="177.2">A12</text>
<text x="321.3" y="179.8">B12</text>
<text x="198.1" y="180.6">A6</text>
<text x="198.1" y="183.1">B6</text>
<text x="204.5" y="182.1">USB0_DM</text>
<text x="204.5" y="184.6">USB0_DP</text>
<text x="273" y="185.9">GPIO6_0/I2C1_SDA/UART2_RTSN/SPI_CSN0</text>
<text x="284.5" y="183.3">GPIO0_3/UART2_CTSN/SPI_SCLK</text>
<text x="287" y="180.8">GPIO4_0/UART2_RXD/SPI_SDO</text>
<text x="321.3" y="182.3">C12</text>
<text x="321.3" y="184.8">B11</text>
<text x="198.1" y="188.2">D7</text>
<text x="204.5" y="189.7">AVDD33_USB01</text>
<text x="298.5" y="188.4">GPIO6_1/SPI_CSN1</text>
<text x="298.5" y="191">GPIO6_2/SLIC_RST</text>
<text x="321.3" y="187.4">A11</text>
<text x="321.3" y="189.9">C11</text>
<text x="294.6" y="202.4">UART0_TXD/UART1_TXD</text>
<text x="321.3" y="201.4">AA23</text>
<text x="321.3" y="203.9">AA22</text>
<text x="198.1" y="204.7">G11</text>
<text x="204.5" y="206.2">AVCC11_USB01</text>
<text x="294.6" y="204.9">UART0_RXD/UART1_RXD</text>
<text x="198.1" y="214.9">C6</text>
<text x="198.1" y="217.9">C8</text>
<text x="198.1" y="220.4">B8</text>
<text x="204.5" y="218.9">AVSS_USB1_1</text>
<text x="204.5" y="221.4">AVSS_USB1_2</text>
<text x="204.5" y="216.4">AVSS_USB0</text>
<text x="287" y="218.9">GPIO2_6/I2C2_SCL/PMC_PWM0</text>
<text x="287" y="221.4">GPIO2_7/I2C2_SDA/PMC_PWM1</text>
<text x="321.3" y="217.9">H22</text>
<text x="321.3" y="220.4">H23</text>
</g>
<g font-size="2.1" fill="#400040">
<text x="24.6" y="104.8">1</text>
<text x="41.1" y="104.8">2</text>
<text x="24.6" y="109.9">3</text>
<text x="24.6" y="112.5">4</text>
<text x="41.1" y="112.5">6</text>
<text x="24.6" y="115">5</text>
<text x="41.1" y="115">7</text>
</g>
<g font-size="1.8" fill="#0000a0">
<text x="193" y="101.1">PU</text>
<text x="193" y="103.6">PD</text>
<text x="193" y="106.2">PD</text>
<text x="193" y="108.7">PU</text>
<text x="193" y="120.1">PD</text>
<text x="193" y="163.3">PU</text>
</g>
</svg>
